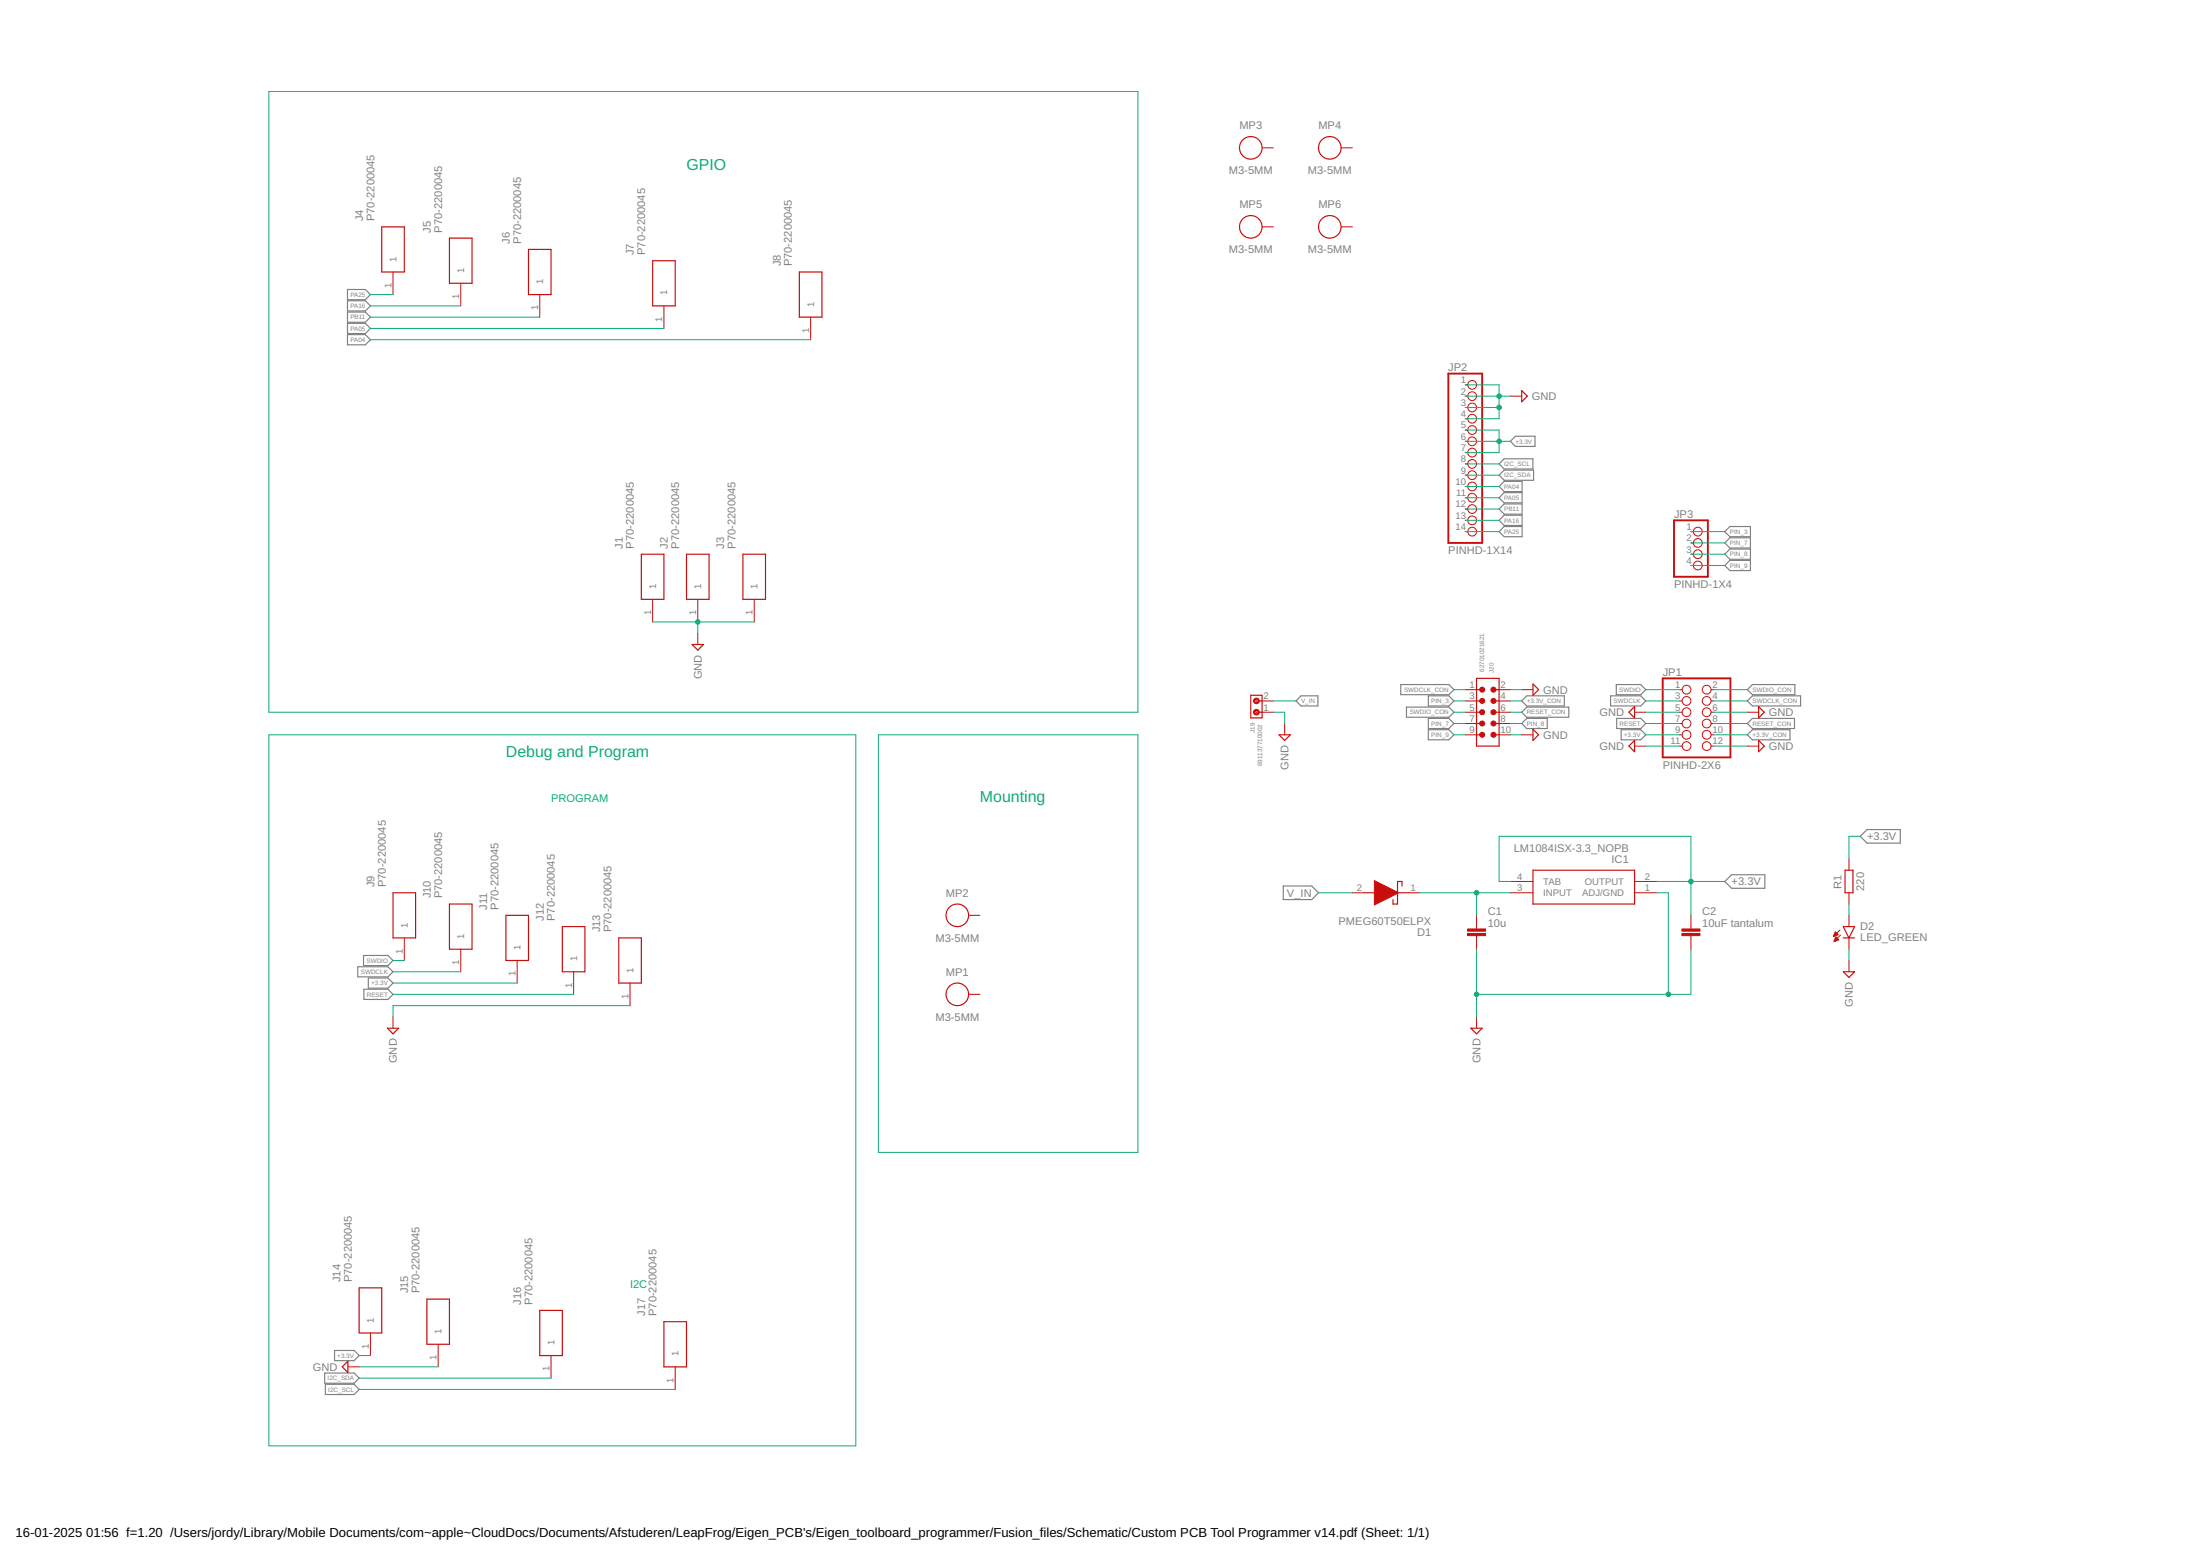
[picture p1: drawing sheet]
<svg xmlns="http://www.w3.org/2000/svg" width="594mm" height="420mm" viewBox="0 0 594 420" stroke-linecap="round" stroke-linejoin="round" font-family="sans-serif">
<g fill="none" stroke="#808080" stroke-width=".32">
<path d="M93.8 78.2h4.9l1.3 1.3-1.3 1.4h-4.9zM93.8 90.4h4.9l1.3 1.3-1.3 1.4h-4.9zM93.8 81.2h4.9l1.3 1.4-1.3 1.4h-4.9zM93.8 84.3h4.9l1.3 1.3-1.3 1.4h-4.9zM93.8 87.3h4.9l1.3 1.4-1.3 1.4h-4.9zM409.2 117.8h5.3v2.7h-5.3l-1.3-1.3zM406.2 130h4.8v2.7h-4.8l-1.4-1.3zM406.2 133h4.8v2.8h-4.8l-1.4-1.4zM406.2 136.1h4.8v2.7h-4.8l-1.4-1.3zM406.2 139.1h4.8v2.8h-4.8l-1.4-1.4zM406.2 126.9h7.9v2.8h-7.9l-1.4-1.4zM406.2 123.9h7.7v2.7h-7.7l-1.4-1.3z"/>
<path d="M406.2 142.2h4.8v2.7h-4.8l-1.4-1.3zM465.8 146.6l1.3-1.4h5.6v2.8h-5.6zM465.8 149.6l1.3-1.3h5.6v2.7h-5.6zM465.8 152.7l1.3-1.4h5.6v2.8h-5.6zM467.1 142.2h5.6v2.7h-5.6l-1.3-1.3zM349.9 189.3l1.4-1.4h4.6v2.7h-4.6zM378.2 184.8h13l1.4 1.4-1.4 1.4h-13zM379.8 190.9h11.4l1.4 1.4-1.4 1.4h-11.4zM385.7 197h5.5l1.4 1.4-1.4 1.4h-5.5zM385.7 187.9h5.5l1.4 1.4-1.4 1.3h-5.5zM385.7 194h5.5l1.4 1.4-1.4 1.3h-5.5zM412.3 187.9h10.1v2.7h-10.1l-1.4-1.3z"/>
<path d="M412.3 194h5.5v2.7h-5.5l-1.4-1.3zM412.3 190.9h11.3v2.8h-11.3l-1.4-1.4zM434.9 187.9h8.2l1.3 1.4-1.3 1.3h-8.2zM436.5 184.8h6.6l1.3 1.4-1.3 1.4h-6.6zM436.6 194h6.5l1.3 1.4-1.3 1.3h-6.5zM437.8 197h5.3l1.3 1.4-1.3 1.4h-5.3zM471.8 198.4l1.4-1.4h10.2v2.8h-10.2zM471.8 186.2l1.4-1.4h11.5v2.8h-11.5zM471.8 189.3l1.4-1.4h13v2.7h-13zM471.8 195.4l1.4-1.4h11.4v2.7h-11.4zM346.5 239.2h7.7l1.8 1.9-1.8 1.8h-7.7zM465.8 238l1.8-1.8h9v3.7h-9z"/>
<path d="M502.3 225.8l1.9-1.8h8.9v3.7h-8.9zM98.2 258h6.6l1.3 1.4-1.3 1.3h-6.6zM96.6 261h8.2l1.3 1.4-1.3 1.4h-8.2zM98.3 267.1h6.5l1.3 1.4-1.3 1.4h-6.5zM99.5 264.1h5.3l1.3 1.4-1.3 1.3h-5.3zM87.7 370.8h7.9l1.4 1.3-1.4 1.4h-7.9zM87.9 373.8h7.7l1.4 1.4-1.4 1.4h-7.7zM90.3 364.7h5.3l1.4 1.3-1.4 1.4h-5.3z"/>
</g>
<g fill="none" stroke="#c90d0c" stroke-width=".32">
<path d="M103.1 61.3h6.1v12.1h-6.1zM121.4 64.3h6.1v12.2h-6.1zM142.7 67.4h6.1v12.1h-6.1zM176.2 70.4h6.1v12.2h-6.1zM215.9 73.4h6.1v12.2h-6.1zM410.9 105.5l1.5 1.5-1.5 1.5zM173.2 149.6h6.1v12.2h-6.1zM185.4 149.6h6.1v12.2h-6.1zM200.6 149.6h6.1v12.2h-6.1zM186.9 174h3l-1.5 1.6zM337.8 187.7h3v6.1h-3zM339.9 189.3h.9"/>
<path d="M339.9 192.3h.9M345.4 198.4h3l-1.5 1.5zM398.7 183.2h6.1v18.3h-6.1zM398.7 186.2h1.5M398.7 189.3h1.5M398.7 192.3h1.5M398.7 195.4h1.5M398.7 198.4h1.5M403.3 186.2h1.5M403.3 189.3h1.5M403.3 192.3h1.5M403.3 195.4h1.5"/>
<path d="M403.3 198.4h1.5M414 184.7l1.5 1.5-1.5 1.5zM414 196.9l1.5 1.5-1.5 1.5zM441.4 190.8v3l-1.5-1.5zM441.4 199.9v3.1l-1.5-1.5zM474.9 199.9l1.5 1.6-1.5 1.5zM474.9 190.8l1.5 1.5-1.5 1.5zM378.6 239.2v-1.2h-1.2v6.1h-1.2v-1.2M414 235h27.4v9.1h-27.4zM498.2 235h2.2v6.1h-2.2zM106.1 241.1h6.1v12.2h-6.1zM121.4 244.1h6.1v12.2h-6.1z"/>
<path d="M136.6 247.2h6.1v12.2h-6.1zM151.8 250.2h6.1v12.2h-6.1zM167.1 253.3h6.1v12.2h-6.1zM368.2 241.1h3.1M377.4 241.1h3M497.8 253.3h3M497.8 250.2h3l-1.5 3.1zM104.6 277.6h3.1l-1.6 1.6zM397.2 277.6h3l-1.5 1.6zM497.8 262.4h3l-1.5 1.5zM97 347.7h6.1v12.2h-6.1zM115.3 350.8h6.1v12.2h-6.1z"/>
<path d="M145.8 353.8h6v12.2h-6zM179.3 356.9h6.1v12.2h-6.1zM93.9 367.6v3l-1.5-1.5z"/>
<circle cx="337.8" cy="39.9" r="3"/>
<circle cx="359.1" cy="39.9" r="3"/>
<circle cx="337.8" cy="61.3" r="3"/>
<circle cx="359.1" cy="61.3" r="3"/>
<circle cx="258.5" cy="247.2" r="3"/>
<circle cx="258.5" cy="268.5" r="3"/>
</g>
<g fill="none" stroke="#c90d0c" stroke-width=".27">
<path d="M340.8 39.9h3.1M362.1 39.9h3.1M106.1 73.4v6.1M124.4 76.5v6.1M145.8 79.5v6.1M340.8 61.3h3.1M362.1 61.3h3.1M179.3 82.6v6.1M218.9 85.6v6.1M395.7 103.9h.6M395.7 107h.6M395.7 110h.6"/>
<path d="M395.7 113.1h.6M395.7 116.1h.6M395.7 119.2h.6M407.9 107h3M395.7 122.2h.6M395.7 125.3h.6M395.7 128.3h.6M395.7 131.4h.6M395.7 134.4h.6M395.7 137.5h.6M395.7 140.5h.6M395.7 143.6h.6"/>
<path d="M456.6 143.6h.7M456.6 146.6h.7M456.6 149.6h.7M456.6 152.7h.7M176.2 161.8v6.1M188.4 161.8v6.1M188.4 171v3M203.7 161.8v6.1M339 192l.6 .6M339 189l.6 .6M340.8 189.3h3.1M340.8 192.3h3.1"/>
<path d="M346.9 195.4v3M395.7 186.2h3M395.7 189.3h3M395.7 192.3h3M395.7 195.4h3M395.7 198.4h3M404.8 186.2h3.1M404.8 189.3h3.1M404.8 192.3h3.1M404.8 195.4h3.1M404.8 198.4h3.1M410.9 186.2h3.1"/>
<path d="M410.9 198.4h3.1M441.4 192.3h3M453.6 186.2h.6M453.6 189.3h.6M453.6 192.3h.6M453.6 195.4h.6M453.6 198.4h.6M462 186.2h.7M462 189.3h.7M462 192.3h.7M462 195.4h.7M462 198.4h.7"/>
<path d="M471.8 192.3h3.1M441.4 201.5h3M453.6 201.5h.6M462 201.5h.7M471.8 201.5h3.1M407.9 238h6.1M441.4 238h6.1M499.3 231.9v3.1M109.2 253.3v6.1M124.4 256.3v6.1M139.7 259.4v6.1M261.6 247.2h3"/>
<path d="M365.2 241.1h3M380.4 241.1h3.1M398.7 247.2v3.6M398.7 252.7v3.6M407.9 241.1h6.1M441.4 241.1h6.1M456.6 247.2v3.6M456.6 252.7v3.6M496.8 251.1l-1.6 1.7M497 252.5l-1.7 1.7M499.3 241.1v3M499.3 247.2v3"/>
<path d="M499.3 253.3v3M499.3 259.4v3M106.1 274.6v3M154.9 262.4v6.1M170.1 265.5v6M261.6 268.5h3M398.7 274.6v3M100 359.9v6.1M93.9 369.1h3.1M118.3 363v6.1M148.8 366v6.1M182.3 369.1v6.1"/>
<circle cx="397.5" cy="113.1" r="1.19"/>
<circle cx="397.5" cy="116.1" r="1.19"/>
<circle cx="397.5" cy="107" r="1.19"/>
<circle cx="397.5" cy="110" r="1.19"/>
<circle cx="397.5" cy="103.9" r="1.19"/>
<circle cx="397.5" cy="119.2" r="1.19"/>
<circle cx="397.5" cy="122.2" r="1.19"/>
<circle cx="397.5" cy="131.4" r="1.19"/>
<circle cx="397.5" cy="128.3" r="1.19"/>
<circle cx="397.5" cy="134.4" r="1.19"/>
<circle cx="397.5" cy="137.5" r="1.19"/>
<circle cx="397.5" cy="125.3" r="1.19"/>
<circle cx="397.5" cy="140.5" r="1.19"/>
<circle cx="397.5" cy="143.6" r="1.19"/>
<circle cx="458.5" cy="143.6" r="1.19"/>
<circle cx="458.5" cy="146.6" r="1.19"/>
<circle cx="458.5" cy="152.7" r="1.19"/>
<circle cx="458.5" cy="149.6" r="1.19"/>
<circle cx="455.4" cy="198.4" r="1.19"/>
<circle cx="455.4" cy="189.3" r="1.19"/>
<circle cx="455.4" cy="192.3" r="1.19"/>
<circle cx="455.4" cy="186.2" r="1.19"/>
<circle cx="455.4" cy="195.4" r="1.19"/>
<circle cx="460.9" cy="189.3" r="1.19"/>
<circle cx="460.9" cy="186.2" r="1.19"/>
<circle cx="460.9" cy="195.4" r="1.19"/>
<circle cx="460.9" cy="198.4" r="1.19"/>
<circle cx="460.9" cy="192.3" r="1.19"/>
<circle cx="455.4" cy="201.5" r="1.19"/>
<circle cx="460.9" cy="201.5" r="1.19"/>
</g>
<g fill="#c90d0c" stroke="#c90d0c" stroke-width=".27">
<path d="M371.1 237.8l6.4 3.2v.2l-6.4 3.2z" fill-rule="evenodd"/>
<path d="M338.7 191.8a.77 .77 0 0 1 1.2 .1 .77 .77 0 0 1-.4 1.1 .77 .77 0 0 1-1-.7h.3a.45 .45 0 0 1 .6-.5 .45 .45 0 0 1 .2 .8 .45 .45 0 0 1-.7-.1l-.4-.2z" fill-rule="evenodd"/>
<path d="M338.7 188.8a.76 .76 0 0 1 1.2 0 .76 .76 0 0 1-.4 1.2 .76 .76 0 0 1-1-.7h.3a.45 .45 0 0 1 .6-.5 .45 .45 0 0 1 .2 .7 .45 .45 0 0 1-.7-.1l-.4-.1z" fill-rule="evenodd"/>
<path d="M495.6 251.6l.8 .8-1.3 .5z" fill-rule="evenodd"/>
<path d="M495.7 253l.8 .8-1.2 .5z" fill-rule="evenodd"/>
<circle cx="400.2" cy="186.2" r=".69"/>
<circle cx="403.3" cy="186.2" r=".69"/>
<circle cx="400.2" cy="189.3" r=".69"/>
<circle cx="403.3" cy="189.3" r=".69"/>
<circle cx="400.2" cy="192.3" r=".69"/>
<circle cx="403.3" cy="192.3" r=".69"/>
<circle cx="400.2" cy="195.4" r=".69"/>
<circle cx="403.3" cy="195.4" r=".69"/>
<circle cx="400.2" cy="198.4" r=".69"/>
<circle cx="403.3" cy="198.4" r=".69"/>
</g>
<g fill="#c90d0c" stroke="#c90d0c" stroke-width=".27">
<path d="M396.3 252.1h4.9v.5h-4.9z"/>
<path d="M396.3 250.8h4.9v.6h-4.9z"/>
<path d="M454.2 252.1h4.8v.5h-4.8z"/>
<path d="M454.2 250.8h4.8v.6h-4.8z"/>
</g>
<path d="M391.1 100.9h9.1v45.7h-9.1zM452 140.5h9.2v15.2h-9.2zM449 183.2h18.3v21.3h-18.3z" fill="none" stroke="#c90d0c" stroke-width=".51"/>
<g fill="none" stroke="#0dab76" stroke-width=".27">
<path d="M72.6 24.7h234.7v167.6h-234.7zM100 79.5h6.1M100 91.7h118.9M100 88.7h79.3M100 85.6h45.8M100 82.6h24.4M395.7 110h9.1M395.7 103.9h9.1v9.2h-9.1M395.7 116.1h9.1v6.1h-9.1M395.7 107h12.2M395.7 119.2h12.2M395.7 131.4h9.1"/>
<path d="M395.7 134.4h9.1M395.7 137.5h9.1M395.7 128.3h9.1M395.7 125.3h9.1M395.7 143.6h9.1M395.7 140.5h9.1M456.6 143.6h9.2M456.6 146.6h9.2M456.6 149.6h9.2M456.6 152.7h9.2M176.2 167.9h27.5M188.4 167.9v3.1"/>
<path d="M72.6 198.4h158.5v192h-158.5zM237.2 198.4h70.1v112.8h-70.1zM343.9 192.3h3v3.1M343.9 189.3h6M392.6 186.2h3.1M392.6 198.4h3.1M392.6 192.3h3.1M392.6 189.3h3.1M392.6 195.4h3.1M407.9 186.2h3M407.9 198.4h3M407.9 192.3h3"/>
<path d="M407.9 189.3h3M407.9 195.4h3M444.4 186.2h9.2M444.4 198.4h9.2M444.4 192.3h9.2M444.4 189.3h9.2M444.4 195.4h9.2M462.7 186.2h9.1M462.7 198.4h9.1M462.7 192.3h9.1M462.7 189.3h9.1M462.7 195.4h9.1"/>
<path d="M444.4 201.5h9.2M462.7 201.5h9.1M407.9 238h-3.1v-12.2h51.8v21.4M447.5 238h18.3M502.3 225.8h-3v6.1M106.1 259.4h3.1M356 241.1h9.2M383.5 241.1h24.4M398.7 241.1v6.1M398.7 256.3v18.3M447.5 241.1h3v27.4M456.6 256.3v12.2h-57.9"/>
<path d="M499.3 244.1v3.1M499.3 256.3v3.1M106.1 268.5h48.8M106.1 265.5h33.6M106.1 262.4h18.3M170.1 271.5h-64v3.1M97 369.1h21.3M97 366h3M97 372.1h51.8M97 375.2h85.3"/>
</g>
<g fill="#0dab76" stroke="#0dab76" stroke-width=".27">
<circle cx="188.4" cy="167.9" r=".61"/>
<circle cx="398.7" cy="268.5" r=".61"/>
<circle cx="450.5" cy="268.5" r=".61"/>
<circle cx="404.8" cy="107" r=".61"/>
<circle cx="404.8" cy="110" r=".61"/>
<circle cx="456.6" cy="238" r=".61"/>
<circle cx="404.8" cy="119.2" r=".61"/>
<circle cx="398.7" cy="241.1" r=".61"/>
</g>
<g font-size="4.3" fill="#0dab76">
<text x="185.4" y="46">GPIO</text>
<text x="136.6" y="204.5">Debug and Program</text>
<text x="264.6" y="216.7">Mounting</text>
</g>
<g font-size="3.5">
<text x="4.2" y="415">16-01-2025</text>
<text x="23.3" y="415">01:56 f=1.20 /Users/jordy/Library/Mobile Documents/com~apple~CloudDocs/Documents/Afstuderen/LeapFrog/Eigen_PCB's/Eigen_toolboard_programmer/Fusion_files/Schematic/Custom PCB Tool Programmer v14.pdf (Sheet: 1/1)</text>
</g>
<g font-size="3" fill="#808080">
<text x="334.7" y="34.9">MP3</text>
<text x="356" y="34.9">MP4</text>
<text x="331.8" y="47.1">M3-5MM</text>
<text x="353.2" y="47.1">M3-5MM</text>
<text x="98.1" y="59.7" transform="rotate(-90 98.1 59.7)">J4</text>
<text x="101.1" y="59.7" transform="rotate(-90 101.1 59.7)">P70-2200045</text>
<text x="334.7" y="56.2">MP5</text>
<text x="356" y="56.2">MP6</text>
<text x="116.3" y="62.8" transform="rotate(-90 116.3 62.8)">J5</text>
<text x="119.4" y="62.8" transform="rotate(-90 119.4 62.8)">P70-2200045</text>
<text x="137.7" y="65.8" transform="rotate(-90 137.7 65.8)">J6</text>
<text x="140.7" y="65.8" transform="rotate(-90 140.7 65.8)">P70-2200045</text>
<text x="171.2" y="68.9" transform="rotate(-90 171.2 68.9)">J7</text>
<text x="174.2" y="68.9" transform="rotate(-90 174.2 68.9)">P70-2200045</text>
<text x="210.8" y="71.9" transform="rotate(-90 210.8 71.9)">J8</text>
<text x="213.9" y="71.9" transform="rotate(-90 213.9 71.9)">P70-2200045</text>
<text x="331.8" y="68.4">M3-5MM</text>
<text x="353.2" y="68.4">M3-5MM</text>
<text x="391.1" y="100.1">JP2</text>
<text x="413.7" y="108.1">GND</text>
<text x="452" y="139.7">JP3</text>
<text x="168.1" y="148.1" transform="rotate(-90 168.1 148.1)">J1</text>
<text x="171.2" y="148.1" transform="rotate(-90 171.2 148.1)">P70-2200045</text>
<text x="180.3" y="148.1" transform="rotate(-90 180.3 148.1)">J2</text>
<text x="183.4" y="148.1" transform="rotate(-90 183.4 148.1)">P70-2200045</text>
<text x="195.6" y="148.1" transform="rotate(-90 195.6 148.1)">J3</text>
<text x="198.6" y="148.1" transform="rotate(-90 198.6 148.1)">P70-2200045</text>
<text x="391.1" y="149.6">PINHD-1X14</text>
<text x="452" y="158.8">PINHD-1X4</text>
<text x="189.5" y="183.5" transform="rotate(-90 189.5 183.5)">GND</text>
<text x="449" y="182.4">JP1</text>
<text x="416.7" y="187.3">GND</text>
<text x="431.9" y="193.4">GND</text>
<text x="477.7" y="193.4">GND</text>
<text x="416.7" y="199.5">GND</text>
<text x="431.9" y="202.5">GND</text>
<text x="477.7" y="202.5">GND</text>
<text x="348" y="207.8" transform="rotate(-90 348 207.8)">GND</text>
<text x="449" y="207.6">PINHD-2X6</text>
<text x="504.2" y="226.9">+3.3V</text>
<text x="408.8" y="230">LM1084ISX-3.3_NOPB</text>
<text x="435.2" y="233">IC1</text>
<text x="101.1" y="239.6" transform="rotate(-90 101.1 239.6)">J9</text>
<text x="104.1" y="239.6" transform="rotate(-90 104.1 239.6)">P70-2200045</text>
<text x="467.6" y="239.1">+3.3V</text>
<text x="497.3" y="240" transform="rotate(-90 497.3 240)">R1</text>
<text x="116.3" y="242.6" transform="rotate(-90 116.3 242.6)">J10</text>
<text x="119.4" y="242.6" transform="rotate(-90 119.4 242.6)">P70-2200045</text>
<text x="131.6" y="245.6" transform="rotate(-90 131.6 245.6)">J11</text>
<text x="134.6" y="245.6" transform="rotate(-90 134.6 245.6)">P70-2200045</text>
<text x="255.4" y="242.1">MP2</text>
<text x="347.5" y="242.1">V_IN</text>
<text x="503.4" y="240.5" transform="rotate(-90 503.4 240.5)">220</text>
<text x="146.8" y="248.7" transform="rotate(-90 146.8 248.7)">J12</text>
<text x="149.9" y="248.7" transform="rotate(-90 149.9 248.7)">P70-2200045</text>
<text x="162.1" y="251.7" transform="rotate(-90 162.1 251.7)">J13</text>
<text x="165.1" y="251.7" transform="rotate(-90 165.1 251.7)">P70-2200045</text>
<text x="361.5" y="249.8">PMEG60T50ELPX</text>
<text x="401.8" y="250.2">10u</text>
<text x="401.8" y="247.2">C1</text>
<text x="459.7" y="250.2">10uF tantalum</text>
<text x="459.7" y="247.2">C2</text>
<text x="502.3" y="251.1">D2</text>
<text x="252.6" y="254.3">M3-5MM</text>
<text x="382.7" y="252.8">D1</text>
<text x="502.3" y="254.2">LED_GREEN</text>
<text x="255.4" y="263.5">MP1</text>
<text x="252.6" y="275.7">M3-5MM</text>
<text x="500.3" y="271.8" transform="rotate(-90 500.3 271.8)">GND</text>
<text x="107.2" y="287.1" transform="rotate(-90 107.2 287.1)">GND</text>
<text x="399.8" y="287.1" transform="rotate(-90 399.8 287.1)">GND</text>
<text x="92" y="346.2" transform="rotate(-90 92 346.2)">J14</text>
<text x="95" y="346.2" transform="rotate(-90 95 346.2)">P70-2200045</text>
<text x="110.2" y="349.3" transform="rotate(-90 110.2 349.3)">J15</text>
<text x="113.3" y="349.3" transform="rotate(-90 113.3 349.3)">P70-2200045</text>
<text x="140.7" y="352.3" transform="rotate(-90 140.7 352.3)">J16</text>
<text x="143.8" y="352.3" transform="rotate(-90 143.8 352.3)">P70-2200045</text>
<text x="174.2" y="355.4" transform="rotate(-90 174.2 355.4)">J17</text>
<text x="177.3" y="355.4" transform="rotate(-90 177.3 355.4)">P70-2200045</text>
<text x="84.5" y="370.1">GND</text>
</g>
<g font-size="3" fill="#0dab76">
<text x="148.8" y="216.7">PROGRAM</text>
<text x="170.1" y="347.7">I2C</text>
</g>
<g font-size="2.6" fill="#808080">
<text x="107" y="70.6" transform="rotate(-90 107 70.6)">1</text>
<text x="105.7" y="77.7" transform="rotate(-90 105.7 77.7)">1</text>
<text x="125.3" y="73.7" transform="rotate(-90 125.3 73.7)">1</text>
<text x="146.7" y="76.7" transform="rotate(-90 146.7 76.7)">1</text>
<text x="124" y="80.7" transform="rotate(-90 124 80.7)">1</text>
<text x="145.3" y="83.8" transform="rotate(-90 145.3 83.8)">1</text>
<text x="180.2" y="79.8" transform="rotate(-90 180.2 79.8)">1</text>
<text x="219.8" y="82.8" transform="rotate(-90 219.8 82.8)">1</text>
<text x="178.9" y="86.8" transform="rotate(-90 178.9 86.8)">1</text>
<text x="218.5" y="89.9" transform="rotate(-90 218.5 89.9)">1</text>
<text x="394.5" y="103.5">1</text>
<text x="394.5" y="106.5">2</text>
<text x="394.5" y="109.6">3</text>
<text x="394.5" y="112.6">4</text>
<text x="394.5" y="115.7">5</text>
<text x="394.5" y="118.7">6</text>
<text x="394.5" y="121.8">7</text>
<text x="394.5" y="124.8">8</text>
<text x="393" y="130.9">10</text>
<text x="394.5" y="127.9">9</text>
<text x="393" y="137">12</text>
<text x="393.2" y="134">11</text>
<text x="393" y="140.1">13</text>
<text x="393" y="143.1">14</text>
<text x="455.4" y="143.1">1</text>
<text x="455.4" y="146.2">2</text>
<text x="455.4" y="149.2">3</text>
<text x="455.4" y="152.3">4</text>
<text x="177.1" y="159" transform="rotate(-90 177.1 159)">1</text>
<text x="189.3" y="159" transform="rotate(-90 189.3 159)">1</text>
<text x="204.6" y="159" transform="rotate(-90 204.6 159)">1</text>
<text x="175.8" y="166.1" transform="rotate(-90 175.8 166.1)">1</text>
<text x="188" y="166.1" transform="rotate(-90 188 166.1)">1</text>
<text x="203.2" y="166.1" transform="rotate(-90 203.2 166.1)">1</text>
<text x="396.8" y="185.8">1</text>
<text x="405.2" y="185.8">2</text>
<text x="452.4" y="185.8">1</text>
<text x="462.5" y="185.8">2</text>
<text x="341.2" y="191.9">1</text>
<text x="341.2" y="188.8">2</text>
<text x="396.8" y="188.8">3</text>
<text x="396.8" y="191.9">5</text>
<text x="405.2" y="188.8">4</text>
<text x="405.2" y="191.9">6</text>
<text x="452.4" y="188.8">3</text>
<text x="452.4" y="191.9">5</text>
<text x="462.5" y="188.8">4</text>
<text x="462.5" y="191.9">6</text>
<text x="396.8" y="194.9">7</text>
<text x="396.8" y="198">9</text>
<text x="405.2" y="194.9">8</text>
<text x="405.2" y="198">10</text>
<text x="452.4" y="194.9">7</text>
<text x="452.4" y="198">9</text>
<text x="462.5" y="194.9">8</text>
<text x="462.5" y="198">10</text>
<text x="451.1" y="201">11</text>
<text x="462.5" y="201">12</text>
<text x="409.7" y="237.6">4</text>
<text x="416.8" y="238.9">TAB</text>
<text x="428" y="238.9">OUTPUT</text>
<text x="444.2" y="237.6">2</text>
<text x="366.4" y="240.6">2</text>
<text x="380.9" y="240.6">1</text>
<text x="409.7" y="240.6">3</text>
<text x="416.8" y="242">INPUT</text>
<text x="427.3" y="242">ADJ/GND</text>
<text x="444.2" y="240.6">1</text>
<text x="110.1" y="250.5" transform="rotate(-90 110.1 250.5)">1</text>
<text x="108.8" y="257.5" transform="rotate(-90 108.8 257.5)">1</text>
<text x="125.3" y="253.5" transform="rotate(-90 125.3 253.5)">1</text>
<text x="140.6" y="256.6" transform="rotate(-90 140.6 256.6)">1</text>
<text x="124" y="260.6" transform="rotate(-90 124 260.6)">1</text>
<text x="139.2" y="263.6" transform="rotate(-90 139.2 263.6)">1</text>
<text x="155.8" y="259.6" transform="rotate(-90 155.8 259.6)">1</text>
<text x="171.1" y="262.7" transform="rotate(-90 171.1 262.7)">1</text>
<text x="154.5" y="266.7" transform="rotate(-90 154.5 266.7)">1</text>
<text x="169.7" y="269.7" transform="rotate(-90 169.7 269.7)">1</text>
<text x="101" y="357.1" transform="rotate(-90 101 357.1)">1</text>
<text x="99.6" y="364.2" transform="rotate(-90 99.6 364.2)">1</text>
<text x="119.2" y="360.2" transform="rotate(-90 119.2 360.2)">1</text>
<text x="149.7" y="363.2" transform="rotate(-90 149.7 363.2)">1</text>
<text x="117.9" y="367.2" transform="rotate(-90 117.9 367.2)">1</text>
<text x="148.4" y="370.3" transform="rotate(-90 148.4 370.3)">1</text>
<text x="183.2" y="366.3" transform="rotate(-90 183.2 366.3)">1</text>
<text x="181.9" y="373.3" transform="rotate(-90 181.9 373.3)">1</text>
</g>
<g font-size="1.7" fill="#808080">
<text x="94.6" y="80.2">PA25</text>
<text x="94.6" y="83.2">PA16</text>
<text x="94.6" y="89.3">PA05</text>
<text x="94.6" y="86.3">PB11</text>
<text x="94.6" y="92.4">PA04</text>
<text x="409.2" y="119.8">+3.3V</text>
<text x="406.2" y="125.9">I2C_SCL</text>
<text x="406.2" y="132">PA04</text>
<text x="406.2" y="128.9">I2C_SDA</text>
<text x="406.2" y="135">PA05</text>
<text x="406.2" y="138.1">PB11</text>
<text x="406.2" y="141.1">PA16</text>
<text x="406.2" y="144.2">PA25</text>
<text x="467.1" y="144.2">PIN_3</text>
<text x="467.1" y="147.2">PIN_7</text>
<text x="467.1" y="150.3">PIN_8</text>
<text x="467.1" y="153.3">PIN_9</text>
<text x="400.7" y="181.4" transform="rotate(-90 400.7 181.4)">62701021621</text>
<text x="403.4" y="181.8" transform="rotate(-90 403.4 181.8)">J20</text>
<text x="351.3" y="189.9">V_IN</text>
<text x="379.1" y="186.8">SWDCLK_CON</text>
<text x="386.5" y="189.9">PIN_3</text>
<text x="412.3" y="189.9">+3.3V_CON</text>
<text x="435.7" y="189.9">SWDCLK</text>
<text x="437.3" y="186.8">SWDIO</text>
<text x="473.2" y="189.9">SWDCLK_CON</text>
<text x="473.2" y="186.8">SWDIO_CON</text>
<text x="338.9" y="197.9" transform="rotate(-90 338.9 197.9)">J19</text>
<text x="380.7" y="192.9">SWDIO_CON</text>
<text x="386.5" y="196">PIN_7</text>
<text x="412.3" y="192.9">RESET_CON</text>
<text x="412.3" y="196">PIN_8</text>
<text x="437.3" y="196">RESET</text>
<text x="473.2" y="196">RESET_CON</text>
<text x="386.5" y="199">PIN_9</text>
<text x="438.5" y="199">+3.3V</text>
<text x="473.2" y="199">+3.3V_CON</text>
<text x="340.9" y="206.9" transform="rotate(-90 340.9 206.9)">691137710002</text>
<text x="97.4" y="263">SWDCLK</text>
<text x="99" y="260">SWDIO</text>
<text x="99" y="269.1">RESET</text>
<text x="100.2" y="266.1">+3.3V</text>
<text x="91.1" y="366.7">+3.3V</text>
<text x="88.5" y="372.7">I2C_SDA</text>
<text x="88.7" y="375.8">I2C_SCL</text>
</g>
</svg>
